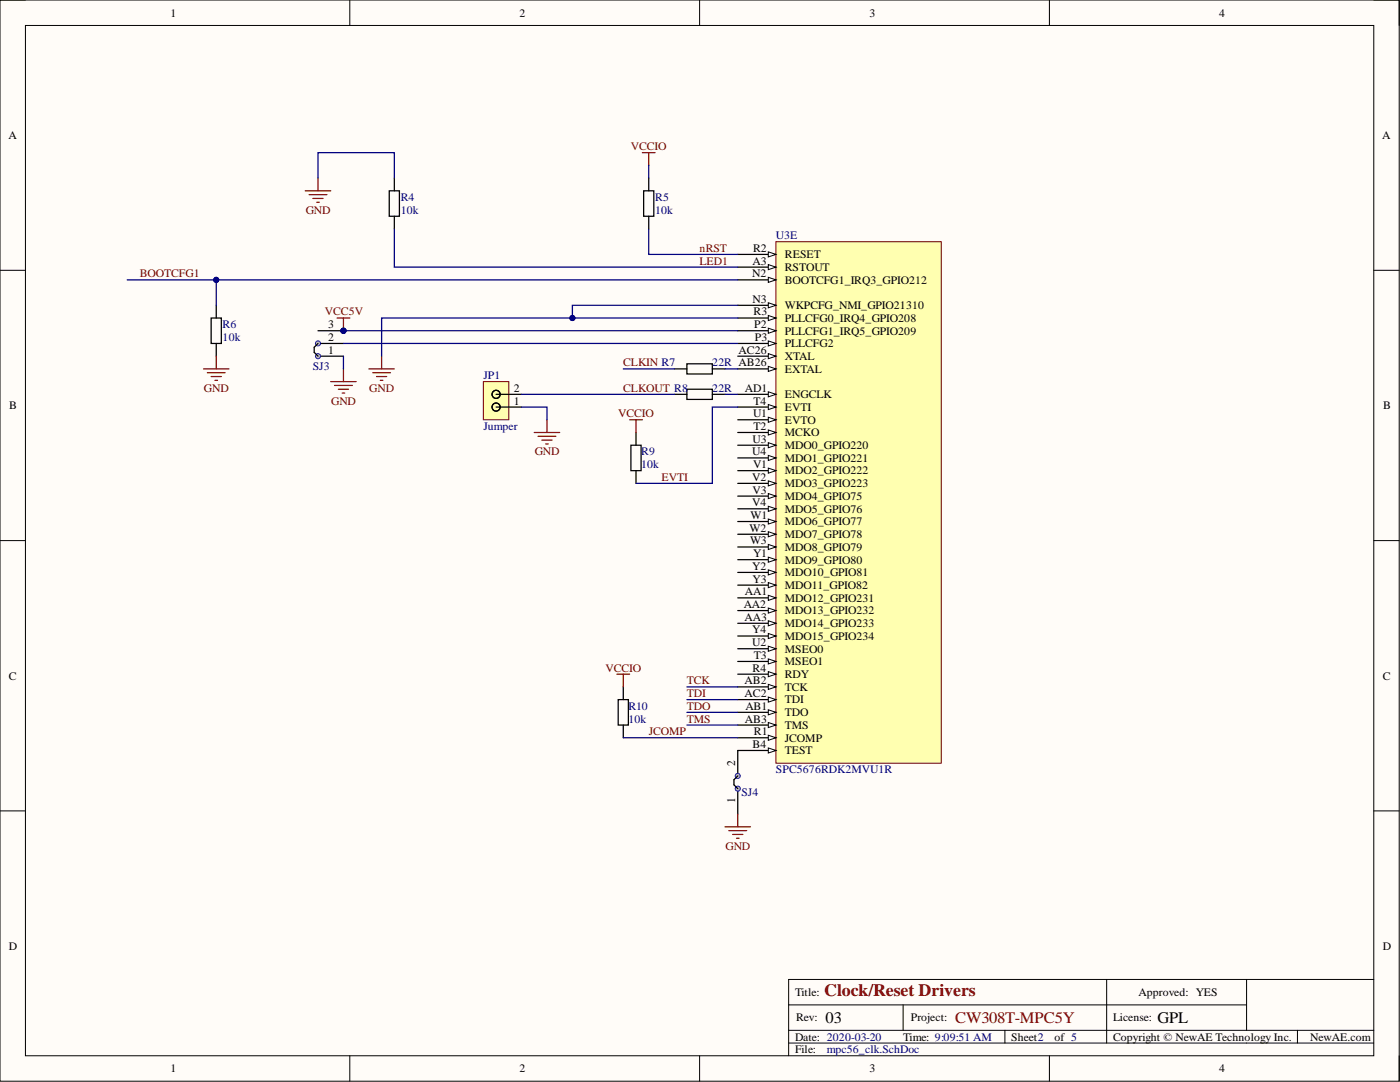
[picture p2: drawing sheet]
<svg xmlns="http://www.w3.org/2000/svg" width="279mm" height="216mm" viewBox="0 0 279 216" stroke-linecap="round" stroke-linejoin="round" font-family="sans-serif">
<path d="M0 0h279.2v215.7h-279.2z" fill-rule="evenodd" fill="#fffcf8"/>
<path d="M0 0h279.2v215.7h-279.2z" fill="none" stroke="#000" stroke-width=".2"/>
<path d="M5.1 5.1h269.1v205.6h-269.1z" fill-rule="evenodd" fill="#fffcf8"/>
<g fill="none" stroke="#000" stroke-width=".2">
<path d="M0 0h5.1M5.1 5.1h269.1v205.6h-269.1zM69.8 0v5.1M139.6 0v5.1M209.4 0v5.1M274.2 0h5v5.1M0 53.9h5.1M274.2 53.9h5M0 107.9h5.1M274.2 107.9h5M0 161.8h5.1M274.2 161.8h5"/>
<path d="M220.9 195.4v12.7M248.8 195.4v10.2M274.2 195.4h-116.8v15.3M69.8 210.7v5M139.6 210.7v5M157.4 200.5h91.4M157.4 208.1h116.8M157.4 205.6h116.8M180.2 200.5v5.1M200.5 205.6v2.5M209.4 210.7v5M258.9 205.6v2.5"/>
<path d="M279.2 210.7v5"/>
</g>
<path d="M128.5 38.1h2v5.1h-2zM129.5 35.5v2.6M129.5 43.2v2.5" fill="none" stroke="#000" stroke-width=".25"/>
<path d="M154.9 48.2h33v104.1h-33z" fill-rule="evenodd" fill="#ffffb0"/>
<path d="M154.9 48.2h33v104.1h-33z" fill="none" stroke="#800000" stroke-width=".2"/>
<path d="M147.2 50.8h7.7" fill="none" stroke="#000" stroke-width=".25"/>
<path d="M153.3 50.3l1.6 .5-1.6 .5z" fill="#f8fcff"/>
<path d="M153.3 50.3l1.6 .5-1.6 .5z" fill="none" stroke="#000" stroke-width=".2"/>
<path d="M147.2 53.3h7.7" fill="none" stroke="#000" stroke-width=".25"/>
<path d="M153.3 52.8l1.6 .5-1.6 .5z" fill="#f8fcff"/>
<path d="M153.3 52.8l1.6 .5-1.6 .5z" fill="none" stroke="#000" stroke-width=".2"/>
<path d="M147.2 55.8h7.7" fill="none" stroke="#000" stroke-width=".25"/>
<path d="M153.3 55.3l1.6 .5-1.6 .5z" fill="#f8fcff"/>
<path d="M153.3 55.3l1.6 .5-1.6 .5z" fill="none" stroke="#000" stroke-width=".2"/>
<path d="M147.2 60.9h7.7" fill="none" stroke="#000" stroke-width=".25"/>
<path d="M153.3 60.4l1.6 .5-1.6 .5z" fill="#f8fcff"/>
<path d="M153.3 60.4l1.6 .5-1.6 .5z" fill="none" stroke="#000" stroke-width=".2"/>
<path d="M147.2 63.5h7.7" fill="none" stroke="#000" stroke-width=".25"/>
<path d="M153.3 62.9l1.6 .6-1.6 .5z" fill="#f8fcff"/>
<path d="M153.3 62.9l1.6 .6-1.6 .5z" fill="none" stroke="#000" stroke-width=".2"/>
<path d="M147.2 66h7.7" fill="none" stroke="#000" stroke-width=".25"/>
<path d="M153.3 65.5l1.6 .5-1.6 .5z" fill="#f8fcff"/>
<path d="M153.3 65.5l1.6 .5-1.6 .5z" fill="none" stroke="#000" stroke-width=".2"/>
<path d="M147.2 68.5h7.7" fill="none" stroke="#000" stroke-width=".25"/>
<path d="M153.3 68l1.6 .5-1.6 .5z" fill="#f8fcff"/>
<path d="M153.3 68l1.6 .5-1.6 .5z" fill="none" stroke="#000" stroke-width=".2"/>
<path d="M147.2 71.1h7.7" fill="none" stroke="#000" stroke-width=".25"/>
<path d="M153.3 70.6l1.6 .5-1.6 .5z" fill="#f8fcff"/>
<path d="M153.3 70.6l1.6 .5-1.6 .5z" fill="none" stroke="#000" stroke-width=".2"/>
<path d="M147.2 73.6h7.7" fill="none" stroke="#000" stroke-width=".25"/>
<path d="M153.3 73.1l1.6 .5-1.6 .5z" fill="#f8fcff"/>
<path d="M153.3 73.1l1.6 .5-1.6 .5z" fill="none" stroke="#000" stroke-width=".2"/>
<path d="M147.2 78.7h7.7" fill="none" stroke="#000" stroke-width=".25"/>
<path d="M153.3 78.2l1.6 .5-1.6 .5z" fill="#f8fcff"/>
<path d="M153.3 78.2l1.6 .5-1.6 .5z" fill="none" stroke="#000" stroke-width=".2"/>
<path d="M147.2 81.2h7.7" fill="none" stroke="#000" stroke-width=".25"/>
<path d="M153.3 80.7l1.6 .5-1.6 .5z" fill="#f8fcff"/>
<path d="M153.3 80.7l1.6 .5-1.6 .5z" fill="none" stroke="#000" stroke-width=".2"/>
<path d="M147.2 83.8h7.7" fill="none" stroke="#000" stroke-width=".25"/>
<path d="M153.3 83.3l1.6 .5-1.6 .5z" fill="#f8fcff"/>
<path d="M153.3 83.3l1.6 .5-1.6 .5z" fill="none" stroke="#000" stroke-width=".2"/>
<path d="M147.2 86.3h7.7" fill="none" stroke="#000" stroke-width=".25"/>
<path d="M153.3 85.8l1.6 .5-1.6 .5z" fill="#f8fcff"/>
<path d="M153.3 85.8l1.6 .5-1.6 .5z" fill="none" stroke="#000" stroke-width=".2"/>
<path d="M147.2 88.8h7.7" fill="none" stroke="#000" stroke-width=".25"/>
<path d="M153.3 88.3l1.6 .5-1.6 .5z" fill="#f8fcff"/>
<path d="M153.3 88.3l1.6 .5-1.6 .5z" fill="none" stroke="#000" stroke-width=".2"/>
<path d="M147.2 91.4h7.7" fill="none" stroke="#000" stroke-width=".25"/>
<path d="M153.3 90.9l1.6 .5-1.6 .5z" fill="#f8fcff"/>
<path d="M153.3 90.9l1.6 .5-1.6 .5z" fill="none" stroke="#000" stroke-width=".2"/>
<path d="M147.2 93.9h7.7" fill="none" stroke="#000" stroke-width=".25"/>
<path d="M153.3 93.4l1.6 .5-1.6 .5z" fill="#f8fcff"/>
<path d="M153.3 93.4l1.6 .5-1.6 .5z" fill="none" stroke="#000" stroke-width=".2"/>
<path d="M147.2 96.5h7.7" fill="none" stroke="#000" stroke-width=".25"/>
<path d="M153.3 95.9l1.6 .6-1.6 .5z" fill="#f8fcff"/>
<path d="M153.3 95.9l1.6 .6-1.6 .5z" fill="none" stroke="#000" stroke-width=".2"/>
<path d="M147.2 99h7.7" fill="none" stroke="#000" stroke-width=".25"/>
<path d="M153.3 98.5l1.6 .5-1.6 .5z" fill="#f8fcff"/>
<path d="M153.3 98.5l1.6 .5-1.6 .5z" fill="none" stroke="#000" stroke-width=".2"/>
<path d="M147.2 101.5h7.7" fill="none" stroke="#000" stroke-width=".25"/>
<path d="M153.3 101l1.6 .5-1.6 .5z" fill="#f8fcff"/>
<path d="M153.3 101l1.6 .5-1.6 .5z" fill="none" stroke="#000" stroke-width=".2"/>
<path d="M147.2 104.1h7.7" fill="none" stroke="#000" stroke-width=".25"/>
<path d="M153.3 103.6l1.6 .5-1.6 .5z" fill="#f8fcff"/>
<path d="M153.3 103.6l1.6 .5-1.6 .5z" fill="none" stroke="#000" stroke-width=".2"/>
<path d="M147.2 106.6h7.7" fill="none" stroke="#000" stroke-width=".25"/>
<path d="M153.3 106.1l1.6 .5-1.6 .5z" fill="#f8fcff"/>
<path d="M153.3 106.1l1.6 .5-1.6 .5z" fill="none" stroke="#000" stroke-width=".2"/>
<path d="M147.2 109.1h7.7" fill="none" stroke="#000" stroke-width=".25"/>
<path d="M153.3 108.6l1.6 .5-1.6 .5z" fill="#f8fcff"/>
<path d="M153.3 108.6l1.6 .5-1.6 .5z" fill="none" stroke="#000" stroke-width=".2"/>
<path d="M147.2 111.7h7.7" fill="none" stroke="#000" stroke-width=".25"/>
<path d="M153.3 111.2l1.6 .5-1.6 .5z" fill="#f8fcff"/>
<path d="M153.3 111.2l1.6 .5-1.6 .5z" fill="none" stroke="#000" stroke-width=".2"/>
<path d="M147.2 114.2h7.7" fill="none" stroke="#000" stroke-width=".25"/>
<path d="M153.3 113.7l1.6 .5-1.6 .5z" fill="#f8fcff"/>
<path d="M153.3 113.7l1.6 .5-1.6 .5z" fill="none" stroke="#000" stroke-width=".2"/>
<path d="M147.2 116.8h7.7" fill="none" stroke="#000" stroke-width=".25"/>
<path d="M153.3 116.2l1.6 .6-1.6 .5z" fill="#f8fcff"/>
<path d="M153.3 116.2l1.6 .6-1.6 .5z" fill="none" stroke="#000" stroke-width=".2"/>
<path d="M147.2 119.3h7.7" fill="none" stroke="#000" stroke-width=".25"/>
<path d="M153.3 118.8l1.6 .5-1.6 .5z" fill="#f8fcff"/>
<path d="M153.3 118.8l1.6 .5-1.6 .5z" fill="none" stroke="#000" stroke-width=".2"/>
<path d="M147.2 121.8h7.7" fill="none" stroke="#000" stroke-width=".25"/>
<path d="M153.3 121.3l1.6 .5-1.6 .5z" fill="#f8fcff"/>
<path d="M153.3 121.3l1.6 .5-1.6 .5z" fill="none" stroke="#000" stroke-width=".2"/>
<path d="M147.2 124.4h7.7" fill="none" stroke="#000" stroke-width=".25"/>
<path d="M153.3 123.9l1.6 .5-1.6 .5z" fill="#f8fcff"/>
<path d="M153.3 123.9l1.6 .5-1.6 .5z" fill="none" stroke="#000" stroke-width=".2"/>
<path d="M147.2 126.9h7.7" fill="none" stroke="#000" stroke-width=".25"/>
<path d="M153.3 126.4l1.6 .5-1.6 .5z" fill="#f8fcff"/>
<path d="M153.3 126.4l1.6 .5-1.6 .5z" fill="none" stroke="#000" stroke-width=".2"/>
<path d="M147.2 129.4h7.7" fill="none" stroke="#000" stroke-width=".25"/>
<path d="M153.3 128.9l1.6 .5-1.6 .6z" fill="#f8fcff"/>
<path d="M153.3 128.9l1.6 .5-1.6 .6z" fill="none" stroke="#000" stroke-width=".2"/>
<path d="M147.2 132h7.7" fill="none" stroke="#000" stroke-width=".25"/>
<path d="M153.3 131.5l1.6 .5-1.6 .5z" fill="#f8fcff"/>
<path d="M153.3 131.5l1.6 .5-1.6 .5z" fill="none" stroke="#000" stroke-width=".2"/>
<path d="M147.2 134.5h7.7" fill="none" stroke="#000" stroke-width=".25"/>
<path d="M153.3 134l1.6 .5-1.6 .5z" fill="#f8fcff"/>
<path d="M153.3 134l1.6 .5-1.6 .5z" fill="none" stroke="#000" stroke-width=".2"/>
<path d="M147.2 137.1h7.7" fill="none" stroke="#000" stroke-width=".25"/>
<path d="M153.3 136.6l1.6 .5-1.6 .5z" fill="#f8fcff"/>
<path d="M153.3 136.6l1.6 .5-1.6 .5z" fill="none" stroke="#000" stroke-width=".2"/>
<path d="M147.2 139.6h7.7" fill="none" stroke="#000" stroke-width=".25"/>
<path d="M153.3 139.1l1.6 .5-1.6 .5z" fill="#f8fcff"/>
<path d="M153.3 139.1l1.6 .5-1.6 .5z" fill="none" stroke="#000" stroke-width=".2"/>
<path d="M147.2 142.1h7.7" fill="none" stroke="#000" stroke-width=".25"/>
<path d="M153.3 141.6l1.6 .5-1.6 .5z" fill="#f8fcff"/>
<path d="M153.3 141.6l1.6 .5-1.6 .5z" fill="none" stroke="#000" stroke-width=".2"/>
<path d="M147.2 144.7h7.7" fill="none" stroke="#000" stroke-width=".25"/>
<path d="M153.3 144.2l1.6 .5-1.6 .5z" fill="#f8fcff"/>
<path d="M153.3 144.2l1.6 .5-1.6 .5z" fill="none" stroke="#000" stroke-width=".2"/>
<path d="M147.2 147.2h7.7" fill="none" stroke="#000" stroke-width=".25"/>
<path d="M153.3 146.7l1.6 .5-1.6 .5z" fill="#f8fcff"/>
<path d="M153.3 146.7l1.6 .5-1.6 .5z" fill="none" stroke="#000" stroke-width=".2"/>
<path d="M147.2 149.8h7.7" fill="none" stroke="#000" stroke-width=".25"/>
<path d="M153.3 149.2l1.6 .6-1.6 .5z" fill="#f8fcff"/>
<path d="M153.3 149.2l1.6 .6-1.6 .5z" fill="none" stroke="#000" stroke-width=".2"/>
<path d="M147.2 149.8v5M147.2 157.4v5" fill="none" stroke="#000" stroke-width=".25"/>
<circle cx="147.2" cy="157.4" r=".51" fill="#c0c0c0"/>
<circle cx="147.2" cy="157.4" r=".51" fill="none" stroke="#00f" stroke-width=".2"/>
<circle cx="147.2" cy="154.8" r=".51" fill="#c0c0c0"/>
<circle cx="147.2" cy="154.8" r=".51" fill="none" stroke="#00f" stroke-width=".2"/>
<path d="M147.2 154.8l-.7 .8v1l.7 .8" fill="none" stroke="#000" stroke-width=".25"/>
<path d="M73.6 73.6h5.1M74.4 74.4h3.5M75.1 75.1h2.1M75.9 75.9h.5M76.2 71.1v2.5M144.7 165h5.1M145.5 165.7h3.5M146.2 166.5h2.1M147 167.3h.5M147.2 162.4v2.6" fill="none" stroke="#800000" stroke-width=".25"/>
<circle cx="68.5" cy="66" r=".51" fill="#000080"/>
<circle cx="68.5" cy="66" r=".51" fill="none" stroke="#000080" stroke-width=".2"/>
<path d="M63.5 71.1h5M63.5 68.5h5" fill="none" stroke="#000" stroke-width=".25"/>
<circle cx="63.5" cy="71.1" r=".51" fill="#c0c0c0"/>
<circle cx="63.5" cy="71.1" r=".51" fill="none" stroke="#00f" stroke-width=".2"/>
<circle cx="63.5" cy="68.5" r=".51" fill="#c0c0c0"/>
<circle cx="63.5" cy="68.5" r=".51" fill="none" stroke="#00f" stroke-width=".2"/>
<path d="M63.5 68.5l-.8 .8v1l.8 .8M63.5 66h5" fill="none" stroke="#000" stroke-width=".25"/>
<circle cx="68.5" cy="66" r=".51" fill="#000080"/>
<circle cx="68.5" cy="66" r=".51" fill="none" stroke="#000080" stroke-width=".2"/>
<g fill="none" stroke="#800000" stroke-width=".25">
<path d="M60.9 38.1h5.1M61.7 38.8h3.5M62.4 39.6h2.1M63.5 35.5v2.6M128.2 30.5h2.5M129.5 30.5v2.5M63.2 40.4h.5M40.6 73.6h5.1M41.4 74.4h3.5M42.1 75.1h2.1M42.9 75.9h.5M43.2 71.1v2.5"/>
<path d="M66 76.1h5.1M66.8 76.9h3.5M67.5 77.7h2.1M68.3 78.4h.5M68.5 73.6v2.5M125.7 83.8h2.5M126.9 83.8v2.5"/>
</g>
<g fill="none" stroke="#000" stroke-width=".25">
<path d="M77.7 38.1h2v5.1h-2zM78.7 35.5v2.6M78.7 43.2v2.5M42.1 63.5h2.1v5h-2.1zM43.2 60.9v2.6M43.2 68.5v2.6M134.5 73.6h2.6M134.5 78.7h2.6M137.1 72.6h5.1v2h-5.1zM137.1 77.7h5.1v2h-5.1zM142.2 73.6h2.5M142.2 78.7h2.5"/>
<path d="M125.9 88.8h2v5.1h-2zM126.9 86.3v2.5M126.9 93.9v2.6M123.4 139.6h2v5.1h-2zM124.4 137.1v2.5M124.4 144.7v2.5"/>
</g>
<path d="M96.5 76.1h5v7.7h-5z" fill-rule="evenodd" fill="#ffffb0"/>
<path d="M96.5 76.1h5v7.7h-5z" fill="none" stroke="#800000" stroke-width=".2"/>
<g fill="none" stroke="#000" stroke-width=".25">
<path d="M99 78.7h5.1M99 81.2h5.1"/>
<circle cx="99" cy="78.7" r=".81"/>
<circle cx="99" cy="81.2" r=".81"/>
</g>
<path d="M67.3 63.5h2.5M68.5 63.5v2.5M106.6 86.3h5.1M107.4 87.1h3.5M108.1 87.8h2.1M108.9 88.6h.5M109.2 83.8v2.5" fill="none" stroke="#800000" stroke-width=".25"/>
<circle cx="68.5" cy="66" r=".51" fill="#000080"/>
<circle cx="68.5" cy="66" r=".51" fill="none" stroke="#000080" stroke-width=".2"/>
<path d="M123.1 134.5h2.6M124.4 134.5v2.6" fill="none" stroke="#800000" stroke-width=".25"/>
<path d="M147.2 63.5h-71v7.6M137.1 137.1h10.1M137.1 139.6h10.1M137.1 142.1h10.1M137.1 144.7h10.1" fill="none" stroke="#000080" stroke-width=".25"/>
<circle cx="114.2" cy="63.5" r=".51" fill="#000080"/>
<circle cx="114.2" cy="63.5" r=".51" fill="none" stroke="#000080" stroke-width=".2"/>
<path d="M147.2 55.8h-104v5.1M68.5 71.1v2.5" fill="none" stroke="#000080" stroke-width=".25"/>
<circle cx="43.2" cy="55.8" r=".51" fill="#000080"/>
<circle cx="43.2" cy="55.8" r=".51" fill="none" stroke="#000080" stroke-width=".2"/>
<path d="M25.4 55.8h17.8" fill="none" stroke="#000080" stroke-width=".25"/>
<circle cx="43.2" cy="55.8" r=".51" fill="#000080"/>
<circle cx="43.2" cy="55.8" r=".51" fill="none" stroke="#000080" stroke-width=".2"/>
<path d="M68.5 68.5h78.7M68.5 66h78.7" fill="none" stroke="#000080" stroke-width=".25"/>
<circle cx="68.5" cy="66" r=".51" fill="#000080"/>
<circle cx="68.5" cy="66" r=".51" fill="none" stroke="#000080" stroke-width=".2"/>
<path d="M147.2 60.9h-33v2.6" fill="none" stroke="#000080" stroke-width=".25"/>
<circle cx="114.2" cy="63.5" r=".51" fill="#000080"/>
<circle cx="114.2" cy="63.5" r=".51" fill="none" stroke="#000080" stroke-width=".2"/>
<path d="M63.5 35.5v-5h15.2v5M129.5 33v2.5M78.7 45.7v7.6h68.5M129.5 45.7v5.1h17.7M104.1 78.7h30.4M124.4 73.6h10.1M144.7 73.6h2.5M144.7 78.7h2.5M104.1 81.2h5.1v2.6M147.2 81.2h-5v15.3h-15.3M124.4 147.2h22.8" fill="none" stroke="#000080" stroke-width=".25"/>
<text font-size="3.5" fill="#800000" x="164.5" y="198.7">Clock/Reset Drivers</text>
<g font-size="3.2">
<text x="164.8" y="204.2">03</text>
<text x="231" y="204.2">GPL</text>
</g>
<text font-size="3.2" fill="#800000" x="190.6" y="204.2">CW308T-MPC5Y</text>
<g font-size="2.3">
<text x="34" y="3.3">1</text>
<text x="103.7" y="3.3">2</text>
<text x="173.6" y="3.3">3</text>
<text x="243.3" y="3.3">4</text>
<text x="1.7" y="27.8">A</text>
<text x="275.9" y="27.8">A</text>
<text x="150.2" y="52.8">A3</text>
<text x="150.3" y="50.3">R2</text>
<text x="156.6" y="51.5">RESET</text>
<text x="150.1" y="55.3">N2</text>
<text x="156.6" y="54.1">RSTOUT</text>
<text x="156.6" y="56.6">BOOTCFG1_IRQ3_GPIO212</text>
<text x="65.5" y="65.5">3</text>
<text x="150.2" y="60.4">N3</text>
<text x="150.4" y="62.9">R3</text>
<text x="150.5" y="65.5">P2</text>
<text x="156.6" y="61.7">WKPCFG_NMI_GPIO21310</text>
<text x="156.6" y="64.2">PLLCFG0_IRQ4_GPIO208</text>
<text x="65.5" y="70.6">1</text>
<text x="65.5" y="68">2</text>
<text x="147.4" y="70.6">AC26</text>
<text x="150.6" y="68">P3</text>
<text x="156.6" y="66.8">PLLCFG1_IRQ5_GPIO209</text>
<text x="156.6" y="69.3">PLLCFG2</text>
<text x="156.6" y="71.8">XTAL</text>
<text x="156.6" y="74.4">EXTAL</text>
<text x="1.9" y="81.6">B</text>
<text x="102.6" y="80.7">1</text>
<text x="102.6" y="78.2">2</text>
<text x="148.7" y="78.2">AD1</text>
<text x="150.3" y="83.3">U1</text>
<text x="150.4" y="80.7">T4</text>
<text x="156.6" y="79.4">ENGCLK</text>
<text x="156.6" y="82">EVTI</text>
<text x="276" y="81.6">B</text>
<text x="150.2" y="88.3">U3</text>
<text x="150.4" y="85.8">T2</text>
<text x="156.6" y="84.5">EVTO</text>
<text x="156.6" y="87.1">MCKO</text>
<text x="156.6" y="89.6">MDO0_GPIO220</text>
<text x="150.1" y="90.9">U4</text>
<text x="150.1" y="95.9">V2</text>
<text x="150.3" y="93.4">V1</text>
<text x="156.6" y="92.1">MDO1_GPIO221</text>
<text x="156.6" y="94.7">MDO2_GPIO222</text>
<text x="150.1" y="101">V4</text>
<text x="150.2" y="98.5">V3</text>
<text x="156.6" y="97.2">MDO3_GPIO223</text>
<text x="156.6" y="99.8">MDO4_GPIO75</text>
<text x="149.6" y="106.1">W2</text>
<text x="149.8" y="103.6">W1</text>
<text x="156.6" y="102.3">MDO5_GPIO76</text>
<text x="156.6" y="104.8">MDO6_GPIO77</text>
<text x="156.6" y="107.4">MDO7_GPIO78</text>
<text x="149.7" y="108.6">W3</text>
<text x="150.1" y="113.7">Y2</text>
<text x="150.3" y="111.2">Y1</text>
<text x="156.6" y="109.9">MDO8_GPIO79</text>
<text x="156.6" y="112.4">MDO9_GPIO80</text>
<text x="148.7" y="118.8">AA1</text>
<text x="150.2" y="116.2">Y3</text>
<text x="156.6" y="115">MDO10_GPIO81</text>
<text x="156.6" y="117.5">MDO11_GPIO82</text>
<text x="148.4" y="121.3">AA2</text>
<text x="148.6" y="123.9">AA3</text>
<text x="156.6" y="120.1">MDO12_GPIO231</text>
<text x="156.6" y="122.6">MDO13_GPIO232</text>
<text x="156.6" y="125.1">MDO14_GPIO233</text>
<text x="150.1" y="126.4">Y4</text>
<text x="150.1" y="128.9">U2</text>
<text x="150.5" y="131.5">T3</text>
<text x="156.6" y="127.7">MDO15_GPIO234</text>
<text x="156.6" y="130.2">MSEO0</text>
<text x="1.8" y="135.6">C</text>
<text x="148.6" y="136.6">AB2</text>
<text x="150.2" y="134">R4</text>
<text x="156.6" y="132.7">MSEO1</text>
<text x="156.6" y="135.3">RDY</text>
<text x="156.6" y="137.8">TCK</text>
<text x="275.9" y="135.6">C</text>
<text x="148.6" y="139.1">AC2</text>
<text x="148.8" y="141.6">AB1</text>
<text x="156.6" y="140.4">TDI</text>
<text x="156.6" y="142.9">TDO</text>
<text x="148.7" y="144.2">AB3</text>
<text x="150.2" y="149.2">B4</text>
<text x="150.5" y="146.7">R1</text>
<text x="156.6" y="145.4">TMS</text>
<text x="156.6" y="148">JCOMP</text>
<text x="146.7" y="152.8" transform="rotate(-90 146.7 152.8)">2</text>
<text x="156.6" y="150.5">TEST</text>
<text x="146.7" y="160.2" transform="rotate(-90 146.7 160.2)">1</text>
<text x="1.8" y="189.5">D</text>
<text x="275.9" y="189.5">D</text>
<text x="158.7" y="198.7">Title:</text>
<text x="158.9" y="203.8">Rev:</text>
<text x="181.8" y="203.8">Project:</text>
<text x="222.1" y="203.8">License:</text>
<text x="227.2" y="198.7">Approved: YES</text>
<text x="158.7" y="207.6">Date: 2020-03-20</text>
<text x="180.2" y="207.6">Time: 9:09:51 AM</text>
<text x="201.8" y="207.6">Sheet2</text>
<text x="210.4" y="207.6">of 5</text>
<text x="222.1" y="207.6">Copyright © NewAE Technology Inc.</text>
<text x="261.5" y="207.6">NewAE.com</text>
<text x="34" y="214">1</text>
<text x="103.7" y="214">2</text>
<text x="158.7" y="210.2">File:</text>
<text x="173.6" y="214">3</text>
<text x="243.3" y="214">4</text>
</g>
<g font-size="2.3" fill="#800000">
<text x="125.9" y="30">VCCIO</text>
<text x="61" y="42.6">GND</text>
<text x="139.6" y="50.3">nRST</text>
<text x="139.6" y="52.8">LED1</text>
<text x="27.9" y="55.3">BOOTCFG1</text>
<text x="64.8" y="62.9">VCC5V</text>
<text x="124.4" y="73.1">CLKIN R7</text>
<text x="40.7" y="78.2">GND</text>
<text x="66.1" y="80.7">GND</text>
<text x="73.7" y="78.2">GND</text>
<text x="123.4" y="83.3">VCCIO</text>
<text x="124.4" y="78.2">CLKOUT R8</text>
<text x="106.7" y="90.9">GND</text>
<text x="132" y="95.9">EVTI</text>
<text x="120.8" y="134">VCCIO</text>
<text x="137.1" y="136.6">TCK</text>
<text x="137.1" y="139.1">TDI</text>
<text x="137.1" y="141.6">TDO</text>
<text x="129.5" y="146.7">JCOMP</text>
<text x="137.1" y="144.2">TMS</text>
<text x="144.8" y="169.5">GND</text>
</g>
<g font-size="2.3" fill="#000080">
<text x="80" y="40.1">R4</text>
<text x="130.7" y="40.1">R5</text>
<text x="80" y="42.6">10k</text>
<text x="130.7" y="42.6">10k</text>
<text x="154.9" y="47.7">U3E</text>
<text x="44.4" y="65.5">R6</text>
<text x="44.4" y="68">10k</text>
<text x="62.4" y="73.9">SJ3</text>
<text x="96.5" y="75.6">JP1</text>
<text x="142.2" y="73.1">22R AB26</text>
<text x="142.2" y="78.2">22R</text>
<text x="96.5" y="85.8">Jumper</text>
<text x="127.9" y="90.9">R9</text>
<text x="127.9" y="93.4">10k</text>
<text x="125.4" y="141.6">R10</text>
<text x="125.4" y="144.2">10k</text>
<text x="154.9" y="154.3">SPC5676RDK2MVU1R</text>
<text x="148" y="158.9">SJ4</text>
<text x="165" y="210.2">mpc56_clk.SchDoc</text>
</g>
</svg>
